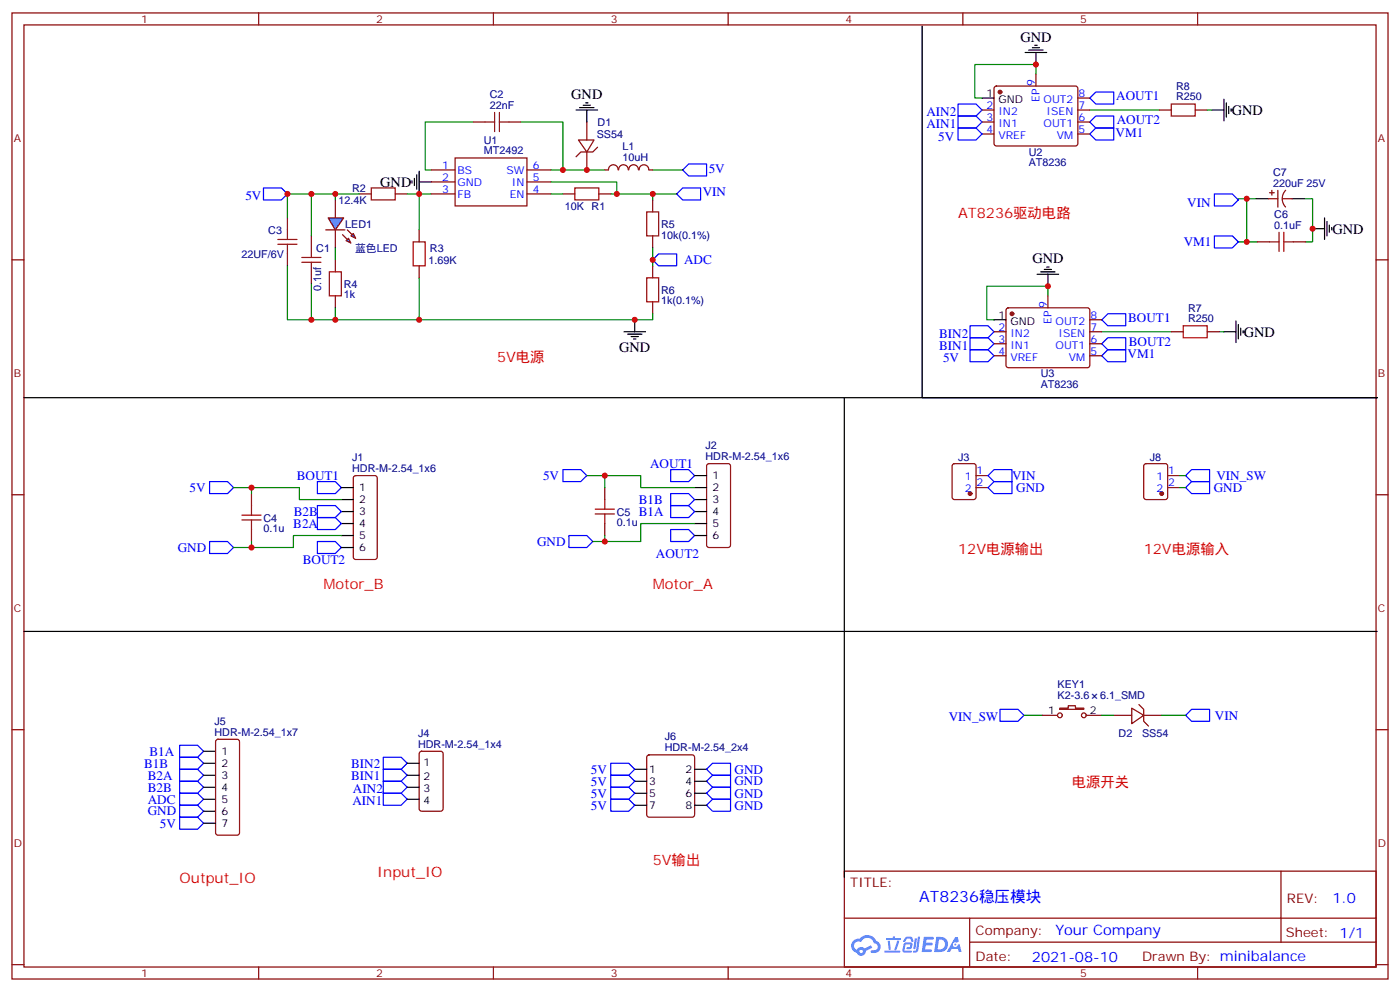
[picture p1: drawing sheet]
<svg xmlns="http://www.w3.org/2000/svg" width="412mm" height="292mm" viewBox="0 0 412 292" stroke-linecap="round" stroke-linejoin="round" font-family="sans-serif">
<g fill="none" stroke="#870000" stroke-width=".35">
<path d="M3.5 3.8h405.4v284.3h-405.4zM7.1 7.3h398.2v277.3h-398.2zM76.2 3.8v3.5M145.3 3.8v3.5M214.5 3.8v3.5M283.6 3.8v3.5M352.8 3.8v3.5M3.5 76.5h3.6M405.3 76.5h3.6M3.5 145.6h3.6M405.3 145.6h3.6M3.5 214.8h3.6"/>
<path d="M405.3 214.8h3.6M248.7 256.4h156.6v28.2h-156.6zM377.3 256.4v20.9M248.7 270.2h156.5M285.6 277.3h119.6M285.6 270.2v14.2M3.5 283.9h3.6M76.2 284.6v3.5M145.3 284.6v3.5M214.5 284.6v3.5M283.6 284.6v3.5M352.8 284.6v3.5"/>
<path d="M405.3 283.9h3.6"/>
</g>
<g fill="#5487ff">
<path d="M272.1 275.7h2.6l.3 .2-.1 .6h-2l-.1 1h1.6l.4 .4-.4 .4h-1.7l-.2 1.1 1.8 .1 .3 .3-.2 .4h-2.9z"/>
<path d="M281.4 275.8h.7l.4 1.3-.7 .3a.74 .74 0 0 0-1.1 .3 .74 .74 0 0 0 .5 1.1 .74 .74 0 0 0 .9-.7l.5-.3 .7 2.4h-.9l-.2-1h-1.9l-.5 1h-.9z"/>
<path d="M269.5 276.2h.6l-.4 2.9a.31 .31 0 0 1-.3 .3 .31 .31 0 0 1-.3-.3z"/>
<path d="M270.4 275.7h.6l-.5 4a.89 .89 0 0 1-.7 .7 .89 .89 0 0 1-.9-.3l1-.5z"/>
<path d="M266.8 275.9l.6-.2 1.2 .1 .5 1.3-.6 .1-.4-.9-1 .1a.95 .95 0 0 1-1 .8l-.1-.2z"/>
<path d="M266.4 277.6l1.8-.2a1.04 1.04 0 0 1 .6 1.1 1.04 1.04 0 0 1-.8 .9h-.7a.29 .29 0 0 1-.3-.4 .29 .29 0 0 1 .3-.2h.7l.2-.8h-1.4l-.4 1.8h1.9a.29 .29 0 0 1 .3 .3 .29 .29 0 0 1-.3 .3h-2l-.4-.3 .2-2.1z"/>
<path d="M260.5 279.8h4.4a.3 .3 0 0 1 .3 .3 .3 .3 0 0 1-.3 .3h-4.3z"/>
<path d="M264.3 276.9h.6l-.5 1.6a1.02 1.02 0 0 1-.7 1.2l-.2-.3z"/>
<path d="M261.5 276.9h.6l.3 2.4-.3 .3-.3-.2z"/>
<path d="M261.1 276.1h1.9l.2-.5h.5l-.1 .5h1.5a.29 .29 0 0 1 .3 .3 .29 .29 0 0 1-.3 .3h-3.9z"/>
<path d="M275.8 275.7l-.6 4.5h1.4a2.27 2.27 0 0 0 2.7-2.3 2.27 2.27 0 0 0-2.7-2.2zM276.6 276.5a1.5 1.5 0 0 1 1.8 1.6 1.5 1.5 0 0 1-1.9 1.3h-.3z"/>
<path d="M251.4 276.9a2.09 2.09 0 0 0 1 3.5 1.37 1.37 0 0 0 1.5 .9 1.37 1.37 0 0 0 1.1-1.4l2-1-.5-.7-1.8 1a1.4 1.4 0 0 0-2.3 .4 1.32 1.32 0 0 1-.6-1.9 1.32 1.32 0 0 1 1.9-.4 2.02 2.02 0 0 1 2-1.3 2.02 2.02 0 0 1 1.8 1.6 1.09 1.09 0 0 1 1.1 1.4 1.09 1.09 0 0 1-1.6 .7 .41 .41 0 0 0-.5 .3 .41 .41 0 0 0 .4 .5 1.89 1.89 0 0 0 2.4-1.2 1.89 1.89 0 0 0-1.2-2.4 2.98 2.98 0 0 0-5-.6l-1 .1zM253.2 280a.52 .52 0 0 1 1 0 .52 .52 0 0 1-1 0z"/>
<circle cx="281.4" cy="278" r=".28"/>
</g>
<g fill="none" stroke="#000" stroke-width=".35">
<path d="M271.6 7.7v109.4h134.1h-398.6M169.7 32.4h6.3M170.7 31.7h4.3M171.8 31h2.1M172.5 30.3h.7M172.9 32.4v3.5M121.4 53.2v.7M122.1 52.5v2.1M122.8 51.4v4.3M123.5 53.6h3.5M123.5 50.4v6.3M183.8 97.6h6.3"/>
<path d="M184.9 98.4h4.2M185.9 99.1h2.1M186.6 99.8h.7M187 94.1v3.5M248.7 117.1v141.1"/>
</g>
<g fill="none" stroke="#870000" stroke-width=".35">
<path d="M139.3 35.9h3.6M149.9 35.9h3.6M172.9 35.9v5.3M105.8 57.1h3.6M116.4 57.1h3.5M127 50h7.1M127 53.6h7.1M127 57.1h7.1M134.1 46.5h21.1v14.1h-21.1zM155.2 50h7.1M155.2 53.6h7.1M155.2 57.1h7.1"/>
<path d="M165.8 57.1h3.5M170.4 41.2h4.6l-2.1 3.5zM172.9 44.7v5.3M176 43.3l-1.4 1.4h-3.5l-1.4 1.4M176.4 57.1h3.5M182.1 50a1.41 1.41 0 0 0-1.4-1.5 1.41 1.41 0 0 0-1.4 1.5h-1.1M182.2 50a1.41 1.41 0 0 1 1.5-1.5 1.41 1.41 0 0 1 1.4 1.5M185.2 50a1.41 1.41 0 0 1 1.4-1.5 1.41 1.41 0 0 1 1.4 1.5M188.3 50a1.41 1.41 0 0 1 1.4-1.5 1.41 1.41 0 0 1 1.4 1.5M191.2 50h1.1M84.7 64.1v3.6M84.7 74.7v3.5"/>
<path d="M123.5 67.7v3.5M123.5 78.2v3.6M306.9 210.5h4.6M312.2 208.4h2.5v-.7h2.1v.7h2.5v.4h-7.1zM320 210.5h4.6"/>
<circle cx="312.2" cy="210.5" r=".71"/>
<circle cx="319.3" cy="210.5" r=".71"/>
</g>
<g fill="none" stroke="#00f" stroke-width=".35">
<path d="M77.6 55.3h5.3l1.8 1.8-1.8 1.7h-5.3zM202.8 48.3h5.3v3.5h-5.3l-1.7-1.8zM165.8 138.2h5.3l1.8 1.8-1.8 1.7h-5.3zM197.6 138.2h5.2l1.8 1.8-1.8 1.7h-5.2zM61.7 159.4h5.3l1.8 1.7-1.8 1.8h-5.3zM61.7 141.7h5.3l1.8 1.8-1.8 1.8h-5.3zM93.5 141.7h5.3l1.7 1.8-1.7 1.8h-5.3zM93.5 159.4h5.3l1.7 1.7-1.7 1.8h-5.3zM167.6 157.6h5.3l1.7 1.8-1.7 1.7h-5.3zM197.6 155.9h5.2l1.8 1.7-1.8 1.8h-5.2zM294.6 208.8h5.3l1.7 1.7-1.7 1.8h-5.3zM349.2 210.5l1.8-1.7h5.3v3.5h-5.3z"/>
<path d="M52.9 237h5.3l1.8 1.8-1.8 1.7h-5.3zM112.9 226.4h5.3l1.7 1.8-1.7 1.7h-5.3zM112.9 222.9h5.3l1.7 1.7-1.7 1.8h-5.3zM112.9 233.5h5.3l1.7 1.7-1.7 1.8h-5.3zM112.9 229.9h5.3l1.7 1.8-1.7 1.8h-5.3zM208.1 237l1.8-1.8h5.3v3.6h-5.3zM208.1 229.9l1.8-1.7h5.3v3.5h-5.3z"/>
</g>
<path d="M139.3 35.9h-14.1v14.1h1.8M153.5 35.9h12.3v14.1h-3.5M105.8 57.1h-21.1v7M119.9 57.1h7.1M162.3 53.6h19.4v3.5h-1.8M162.3 57.1h3.5M165.8 50h12.4M192.3 50h8.8M301.6 210.5h5.3" fill="none" stroke="#008700" stroke-width=".35"/>
<path d="M142.9 35.9h2.8M145.7 33.1v5.6M147.1 33.1v5.6M147.1 35.9h2.8M109.4 55.3h7v3.5h-7zM169.3 55.3h7.1v3.5h-7.1zM81.8 70.5h5.7M81.8 71.9h5.7M84.7 67.7v2.8M84.7 71.9v2.8M121.7 71.2h3.5v7h-3.5z" fill="none" stroke="#a10000" stroke-width=".35"/>
<path d="M96.7 64.1h4.5l-2.4 3.6z" fill="#09f" stroke="#870000" stroke-width=".35"/>
<path d="M96 67.7h5.6z" fill="#f00" stroke="#870000" stroke-width=".35"/>
<g fill="#870000" stroke="#870000" stroke-width=".35">
<path d="M102.3 67.7l1.4 1.4z"/>
<path d="M100.9 69.1l1.4 1.4z"/>
</g>
<g fill="#09f" stroke="#870000" stroke-width=".35">
<path d="M104.1 68.7l.7 1.4-1.4-.7z"/>
<path d="M102 70.8l.7-.7 .7 1.4z"/>
</g>
<g fill="none" stroke="#870000" stroke-width=".35">
<path d="M289.3 32.4h3.5M289.3 35.9h3.5M289.3 39.4h3.5M293 25.5l.5-.2h23.3l.5 .2 .2 .5-.1 16.5-.6 .5-23.6-.1-.4-.6v-16.3zM305.2 21.8v3.5M317.5 32.4h3.5M317.5 35.9h3.5M317.5 39.4h3.5M317.5 28.9h3.5M341.5 32.4h3.5M352.1 32.4h3.5M98.8 58.8v5.3"/>
<path d="M192.3 58.8v3.6M373.6 58.5h2.8M373.9 56.7h1.5M374.6 56v1.4M376.4 56v5M377.8 58.5h2.8M378.7 56a3.5 3.5 0 0 0 0 4.9M91.7 69.4v3.6M98.8 67.7v5.3M98.8 76.5v3.5M192.3 69.4v3.6M192.3 78.2v3.6"/>
<path d="M370.4 71.2h3.5M381 71.2h3.5M91.7 80v3.5M98.8 87.1v3.5M192.3 88.8v3.6M292.8 97.6h3.5M296.6 90.8l.4-.2h23.3l.5 .2 .2 .5v16.5l-.7 .4h-23.5l-.5-.7v-16.2zM308.7 87.1v3.5M321 97.6h3.6M321 94.1h3.6M345 97.6h3.5M355.6 97.6h3.5"/>
<path d="M292.8 101.2h3.5M292.8 104.7h3.5M321 101.2h3.6M321 104.7h3.6M208.4 136.7l.4-.2h5.7l.6 .4 .1 23.5-.5 .7h-5.9l-.6-.4-.1-23.5zM280.7 136.7l.5-.2h5.6l.7 .4v9.4l-.4 .7h-5.9l-.7-.4v-9.4zM287.5 140h3.5M337.1 136.7l.5-.2h5.7l.6 .4 .1 9.4-.5 .7h-5.9l-.6-.4-.1-9.4zM344 140h3.5M74.1 145.3v3.5M74.1 155.9v3.5M104.3 140.2l.5-.2h5.6l.7 .4v23.6l-.4 .6-5.9 .1-.7-.5v-23.5z"/>
<path d="M178.2 143.5v3.5M178.2 154.1v3.5M287.5 143.5h3.5M344 143.5h3.5M63.7 217.8l.5-.2h5.6l.7 .4 .1 27.1-.3 .5-.5 .2h-5.6l-.5-.2-.2-.5v-26.8zM328.1 210.5h5.3M333.4 208.4l3.5 2.1-3.5 2.5zM335.5 207.4l1.4 1.4v3.5l1.4 1.4M336.9 210.5h5.3M123.7 221.3l.5-.2h5.6l.7 .5v16.5l-.4 .6-5.9 .1-.7-.5v-16.5zM190.7 222.4l.5-.2h12.7l.5 .2 .2 .5v16.9l-.2 .5-.5 .2h-12.7l-.5-.2-.2-.5v-16.9z"/>
</g>
<g fill="none" stroke="#a10000" stroke-width=".35">
<path d="M345 30.6h7.1v3.5h-7.1zM88.9 75.8h5.6M88.9 77.2h5.6M91.7 73v2.8M91.7 77.2v2.8M190.5 62.4h3.5v7h-3.5zM373.9 71.2h2.9M376.8 68.4v5.6M378.2 71.2h2.8M378.2 68.4v5.6M97 80h3.5v7.1h-3.5zM190.5 81.8h3.5v7h-3.5z"/>
<path d="M348.5 95.9h7.1v3.5h-7.1zM71.3 153h5.6M71.3 151.6h5.6M74.1 148.8v2.8M74.1 153v2.9M175.3 151.3h5.7M175.3 149.9h5.7M178.2 147v2.9M178.2 151.3v2.8"/>
</g>
<g fill="none" stroke="#008700" stroke-width=".35">
<path d="M305.2 21.8v-2.8h-18v9.9h2.1M321 32.4h20.5M355.6 32.4h1.4M91.7 57.1v12.3M98.8 57.1v1.7M123.5 57.1v10.6M181.7 57.1h17.6M192.3 57.1v1.7M367.2 58.5v12.7M370.1 58.5h-5.3v.3M384.2 58.5h2.4v12.7h-2.1M84.7 78.2v15.9h107.6v-1.7"/>
<path d="M98.8 73v3.5M192.3 73v5.2M364.8 71.2h5.6M91.7 83.5v10.6M98.8 90.6v3.5M123.5 81.8v12.3M308.7 87.1v-2.9h-18v9.9h2.1M324.6 97.6h20.4M359.1 97.6h1.4M172.9 140h15.8v3.5h15.9M178.2 140v3.5M347.5 140h1.7"/>
<path d="M68.8 143.5h19.4v3.5h12.3M74.1 143.5v1.8M74.1 159.4v1.7M100.5 157.6h-14.1v3.5h-17.6M178.2 157.6v1.8M204.6 154.1h-15.9v5.3h-14.1M347.5 143.5h1.7M324.6 210.5h3.5M342.2 210.5h7"/>
</g>
<g fill="#870000" stroke="#870000" stroke-width=".35">
<circle cx="285.7" cy="145.3" r=".53"/>
<circle cx="342.2" cy="145.3" r=".53"/>
<circle cx="294.6" cy="27.1" r=".53"/>
<circle cx="298.1" cy="92.4" r=".53"/>
</g>
<g fill="none" stroke="#00f" stroke-width=".35">
<path d="M282.2 34.1h5.3l1.8 1.8-1.8 1.8h-5.3zM282.2 30.6h5.3l1.8 1.8-1.8 1.7h-5.3zM282.2 37.7h5.3l1.8 1.7-1.8 1.8h-5.3zM321 39.4l1.8-1.7h5.3v3.5h-5.3zM322.8 27.1h5.3v3.5h-5.3l-1.8-1.7zM322.8 34.1h5.3v3.6h-5.3l-1.8-1.8zM199.3 57.1l1.8-1.8h5.3v3.5h-5.3zM357.7 57.1h5.3l1.8 1.7-1.8 1.8h-5.3zM192.3 76.5l1.7-1.8h5.3v3.5h-5.3zM357.7 69.4h5.3l1.8 1.8-1.8 1.8h-5.3zM285.8 99.4h5.2l1.8 1.8-1.8 1.7h-5.2zM285.8 95.9h5.2l1.8 1.7-1.8 1.8h-5.2z"/>
<path d="M326.3 92.4h5.3v3.5h-5.3l-1.7-1.8zM326.3 99.4h5.3v3.5h-5.3l-1.7-1.7zM285.8 102.9h5.2l1.8 1.8-1.8 1.8h-5.2zM324.6 104.7l1.7-1.8h5.3v3.6h-5.3zM291 140l1.8-1.8h5.3v3.5h-5.3zM349.2 140l1.8-1.8h5.3v3.5h-5.3zM93.5 148.8h5.3l1.7 1.8-1.7 1.7h-5.3zM93.5 152.3h5.3l1.7 1.8-1.7 1.8h-5.3zM197.6 145.3h5.2l1.8 1.7-1.8 1.8h-5.2zM197.6 148.8h5.2l1.8 1.8-1.8 1.7h-5.2zM291 143.5l1.8-1.8h5.3v3.6h-5.3zM349.2 143.5l1.8-1.8h5.3v3.6h-5.3z"/>
<path d="M52.9 219.4h5.3l1.8 1.7-1.8 1.8h-5.3zM52.9 226.4h5.3l1.8 1.8-1.8 1.7h-5.3zM52.9 229.9h5.3l1.8 1.8-1.8 1.8h-5.3zM52.9 222.9h5.3l1.8 1.7-1.8 1.8h-5.3zM52.9 233.5h5.3l1.8 1.7-1.8 1.8h-5.3zM179.9 224.6h5.3l1.8 1.8-1.8 1.8h-5.3zM179.9 228.2h5.3l1.8 1.7-1.8 1.8h-5.3zM179.9 231.7h5.3l1.8 1.8-1.8 1.7h-5.3zM179.9 235.2h5.3l1.8 1.8-1.8 1.8h-5.3zM208.1 226.4l1.8-1.8h5.3v3.6h-5.3zM208.1 233.5l1.8-1.8h5.3v3.5h-5.3zM52.9 240.5h5.3l1.8 1.8-1.8 1.8h-5.3z"/>
</g>
<g fill="none" stroke="#000" stroke-width=".35">
<path d="M302 15.5h6.3M303 14.7h4.3M304.1 14h2.1M304.8 13.3h.7M305.2 15.5v3.5M289.3 28.9h3.5M357 32.4h3.5M360.5 29.2v6.4M361.2 30.3v4.2M361.9 31.3v2.1M362.7 32v.7M370.1 58.5h3.5"/>
<path d="M380.6 58.5h3.6M307.6 79.3h2.1M308.3 78.6h.7M386.6 67.3h3.6M390.2 64.1v6.4M390.9 65.2v4.2M391.6 66.3v2.1M392.3 67v.7M292.8 94.1h3.5M305.5 80.7h6.4M306.6 80h4.2M308.7 80.7v3.5"/>
<path d="M360.5 97.6h3.6M364.1 94.5v6.3M364.8 95.5v4.3M365.5 96.6v2.1M366.2 97.3v.7M204.6 140h3.5M100.5 143.5h3.6M100.5 147h3.6M100.5 150.6h3.6M100.5 154.1h3.6M100.5 157.6h3.6M204.6 143.5h3.5"/>
<path d="M204.6 147h3.5M204.6 150.6h3.5M204.6 154.1h3.5M204.6 157.6h3.5M100.5 161.1h3.6M7.1 185.8h398.6M60 238.8h3.5M60 235.2h3.5M60 231.7h3.5M60 228.2h3.5M60 224.6h3.5M60 221.1h3.5"/>
<path d="M119.9 235.2h3.6M119.9 231.7h3.6M119.9 228.2h3.6M119.9 224.6h3.6M187 226.4h3.5M187 229.9h3.5M187 233.5h3.5M187 237h3.5M204.6 226.4h3.5M204.6 229.9h3.5M204.6 233.5h3.5M204.6 237h3.5"/>
<path d="M60 242.3h3.5"/>
</g>
<g fill="#c00">
<circle cx="165.8" cy="50" r=".88"/>
<circle cx="172.9" cy="50" r=".88"/>
<circle cx="84.7" cy="57.1" r=".88"/>
<circle cx="98.8" cy="57.1" r=".88"/>
<circle cx="123.5" cy="57.1" r=".88"/>
<circle cx="74.1" cy="143.5" r=".88"/>
<circle cx="74.1" cy="161.1" r=".88"/>
<circle cx="178.2" cy="140" r=".88"/>
<circle cx="178.2" cy="159.4" r=".88"/>
<circle cx="123.5" cy="94.1" r=".88"/>
<circle cx="98.8" cy="94.1" r=".88"/>
<circle cx="187" cy="94.1" r=".88"/>
<circle cx="91.7" cy="94.1" r=".88"/>
<circle cx="91.7" cy="57.1" r=".88"/>
<circle cx="192.3" cy="76.5" r=".88"/>
<circle cx="181.7" cy="57.1" r=".88"/>
<circle cx="192.3" cy="57.1" r=".88"/>
<circle cx="305.2" cy="19" r=".88"/>
<circle cx="308.7" cy="84.2" r=".88"/>
<circle cx="367.2" cy="58.5" r=".88"/>
<circle cx="367.2" cy="71.2" r=".88"/>
<circle cx="386.6" cy="67.3" r=".88"/>
</g>
<text font-size="4.6" fill="#00f" x="270.8" y="265.4">AT8236稳压模块</text>
<g font-size="4.2">
<text x="300.6" y="12.2">GND</text>
<text x="168.3" y="29.2">GND</text>
<text x="362.8" y="33.8">GND</text>
<text x="112" y="55">GND</text>
<text x="392.5" y="68.7">GND</text>
<text x="304.1" y="77.5">GND</text>
<text x="366.4" y="99.1">GND</text>
<text x="182.4" y="103.7">GND</text>
</g>
<g font-size="4.2" fill="#f00">
<text x="282.2" y="64.1">AT8236驱动电路</text>
<text x="146.4" y="106.5">5V电源</text>
<text x="282.2" y="162.9">12V电源输出</text>
<text x="336.9" y="162.9">12V电源输入</text>
<text x="95.2" y="173.5">Motor_B</text>
<text x="192.3" y="173.5">Motor_A</text>
<text x="315.7" y="231.7">电源开关</text>
<text x="192.3" y="254.6">5V输出</text>
<text x="52.9" y="259.9">Output_IO</text>
<text x="111.1" y="258.2">Input_IO</text>
</g>
<g font-size="4.2" fill="#00f">
<text x="392.5" y="265.7">1.0</text>
<text x="310.9" y="275.2">Your Company</text>
<text x="304" y="283">2021-08-10</text>
</g>
<g font-size="3.9" fill="#00f">
<text x="328.8" y="29.6">AOUT1</text>
<text x="272.9" y="34.1">AIN2</text>
<text x="272.9" y="37.7">AIN1</text>
<text x="276.3" y="41.4">5V</text>
<text x="328.6" y="40.2">VM1</text>
<text x="329" y="36.6">AOUT2</text>
<text x="208.8" y="50.8">5V</text>
<text x="72.3" y="58.8">5V</text>
<text x="207" y="57.8">VIN</text>
<text x="349.8" y="60.8">VIN</text>
<text x="201.5" y="77.8">ADC</text>
<text x="348.7" y="72.4">VM1</text>
<text x="332.3" y="94.8">BOUT1</text>
<text x="276.6" y="99.4">BIN2</text>
<text x="332.5" y="101.9">BOUT2</text>
<text x="276.6" y="102.9">BIN1</text>
<text x="277.8" y="106.7">5V</text>
<text x="332.1" y="105.5">VM1</text>
<text x="191.5" y="137.7">AOUT1</text>
<text x="87.4" y="141.2">BOUT1</text>
<text x="160" y="141.3">5V</text>
<text x="298.1" y="141.2">VIN</text>
<text x="358.3" y="141.3">VIN_SW</text>
<text x="55.8" y="144.7">5V</text>
<text x="188.2" y="148.3">B1B</text>
<text x="299.3" y="144.7">GND</text>
<text x="357.5" y="144.7">GND</text>
<text x="86.4" y="155.3">B2A</text>
<text x="86.5" y="151.8">B2B</text>
<text x="188.2" y="151.8">B1A</text>
<text x="158.2" y="160.7">GND</text>
<text x="52.4" y="162.4">GND</text>
<text x="89.2" y="165.9">BOUT2</text>
<text x="193.2" y="164.2">AOUT2</text>
<text x="279.4" y="212.3">VIN_SW</text>
<text x="357.9" y="211.8">VIN</text>
<text x="42.4" y="225.9">B1B</text>
<text x="44" y="222.4">B1A</text>
<text x="103.4" y="225.9">BIN2</text>
<text x="174.1" y="227.7">5V</text>
<text x="216.4" y="227.7">GND</text>
<text x="43.5" y="229.4">B2A</text>
<text x="43.5" y="233">B2B</text>
<text x="103.4" y="229.5">BIN1</text>
<text x="104" y="233.3">AIN2</text>
<text x="174.1" y="231.2">5V</text>
<text x="216.4" y="231.2">GND</text>
<text x="43.5" y="236.5">ADC</text>
<text x="103.8" y="236.9">AIN1</text>
<text x="174.1" y="234.8">5V</text>
<text x="174.1" y="238.3">5V</text>
<text x="216.4" y="238.3">GND</text>
<text x="216.4" y="234.8">GND</text>
<text x="43.5" y="240">GND</text>
<text x="47.1" y="243.6">5V</text>
</g>
<g font-size="3.9" fill="#800">
<text x="250.5" y="261">TITLE:</text>
<text x="379.1" y="265.7">REV:</text>
<text x="287.4" y="275.2">Company:</text>
<text x="378.7" y="275.8">Sheet: 1/1</text>
<text x="287.4" y="282.9">Date:</text>
<text x="336.4" y="282.9">Drawn By: minibalance</text>
</g>
<g font-size="3.2" fill="#800">
<text x="41.6" y="6.8">1</text>
<text x="110.8" y="6.8">2</text>
<text x="179.9" y="6.8">3</text>
<text x="249.1" y="6.8">4</text>
<text x="318.2" y="6.8">5</text>
<text x="4.1" y="41.9">A</text>
<text x="405.9" y="41.9">A</text>
<text x="4.1" y="111.1">B</text>
<text x="405.9" y="111.1">B</text>
<text x="4.1" y="180.2">C</text>
<text x="405.9" y="180.2">C</text>
<text x="4.1" y="249.3">D</text>
<text x="405.9" y="249.3">D</text>
<text x="41.6" y="287.6">1</text>
<text x="110.8" y="287.6">2</text>
<text x="179.9" y="287.6">3</text>
<text x="249.1" y="287.6">4</text>
<text x="318.2" y="287.6">5</text>
</g>
<g font-size="3.2" fill="#000080">
<text x="144.3" y="28.8">C2</text>
<text x="346.4" y="29.6">R250</text>
<text x="346.4" y="26.4">R8</text>
<text x="144.3" y="32">22nF</text>
<text x="175.8" y="40.6">SS54</text>
<text x="176.1" y="37.1">D1</text>
<text x="142.5" y="45.3">MT2492</text>
<text x="142.5" y="42.4">U1</text>
<text x="183.4" y="47.4">10uH</text>
<text x="183.4" y="44.3">L1</text>
<text x="303.1" y="45.8">U2</text>
<text x="303" y="49">AT8236</text>
<text x="375" y="51.8">C7</text>
<text x="99.8" y="60">12.4K</text>
<text x="103.7" y="56.4">R2</text>
<text x="375" y="55">220uF 25V</text>
<text x="166.4" y="61.7">10K</text>
<text x="174.3" y="61.7">R1</text>
<text x="375.4" y="64.2">C6</text>
<text x="79" y="68.8">C3</text>
<text x="101.7" y="67">LED1</text>
<text x="194.7" y="70.2">10k(0.1%)</text>
<text x="194.7" y="67.1">R5</text>
<text x="375.4" y="67.3">0.1uF</text>
<text x="71.1" y="75.9">22UF/6V</text>
<text x="93.2" y="74.1">C1</text>
<text x="104.6" y="74.1">蓝色LED</text>
<text x="126.2" y="77.6">1.69K</text>
<text x="126.7" y="74.1">R3</text>
<text x="94.6" y="85.5" transform="rotate(-90 94.6 85.5)">0.1uf</text>
<text x="101.2" y="87.8">1k</text>
<text x="101.3" y="84.7">R4</text>
<text x="194.7" y="89.6">1k(0.1%)</text>
<text x="194.7" y="86.5">R6</text>
<text x="350" y="94.8">R250</text>
<text x="350" y="91.7">R7</text>
<text x="306.6" y="111.1">U3</text>
<text x="306.6" y="114.2">AT8236</text>
<text x="103.7" y="135.7">J1</text>
<text x="207.8" y="135.4">HDR-M-2.54_1x6</text>
<text x="207.8" y="132.2">J2</text>
<text x="282.3" y="135.8">J3</text>
<text x="338.7" y="135.8">J8</text>
<text x="103.7" y="138.9">HDR-M-2.54_1x6</text>
<text x="77.6" y="153.5">C4</text>
<text x="181.7" y="154.9">0.1u</text>
<text x="181.7" y="151.7">C5</text>
<text x="77.6" y="156.6">0.1u</text>
<text x="311.5" y="202.6">KEY1</text>
<text x="311.5" y="205.8">K2-3.6</text>
<text x="324.1" y="205.8">6.1_SMD</text>
<text x="63.2" y="213.4">J5</text>
<text x="63.2" y="216.5">HDR-M-2.54_1x7</text>
<text x="123.1" y="220.1">HDR-M-2.54_1x4</text>
<text x="123.1" y="216.9">J4</text>
<text x="195.8" y="221.1">HDR-M-2.54_2x4</text>
<text x="195.8" y="217.9">J6</text>
<text x="329.5" y="217">D2</text>
<text x="336.4" y="217">SS54</text>
</g>
<g font-size="3.2">
<text x="290.6" y="28.5">1</text>
<text x="294.1" y="30.3">GND</text>
<text x="294.1" y="93.8">1</text>
<text x="297.6" y="95.5">GND</text>
<text x="209.9" y="141">1</text>
<text x="105.8" y="144.6">1</text>
<text x="105.8" y="148.1">2</text>
<text x="209.9" y="144.6">2</text>
<text x="209.9" y="148.1">3</text>
<text x="105.8" y="151.6">3</text>
<text x="105.8" y="155.2">4</text>
<text x="209.9" y="151.6">4</text>
<text x="209.9" y="155.2">5</text>
<text x="105.8" y="158.7">5</text>
<text x="209.9" y="158.7">6</text>
<text x="105.8" y="162.2">6</text>
<text x="308.8" y="210.2">1</text>
<text x="321" y="210.2">2</text>
<text x="65.3" y="225.7">2</text>
<text x="65.3" y="222.2">1</text>
<text x="124.8" y="225.4">1</text>
<text x="191.2" y="227.5">1</text>
<text x="201.9" y="227.5">2</text>
<text x="65.3" y="232.8">4</text>
<text x="65.3" y="229.2">3</text>
<text x="124.8" y="229.6">2</text>
<text x="124.8" y="233.1">3</text>
<text x="191.2" y="231">3</text>
<text x="201.9" y="231">4</text>
<text x="65.3" y="239.8">6</text>
<text x="65.3" y="236.3">5</text>
<text x="124.8" y="236.6">4</text>
<text x="191.2" y="234.5">5</text>
<text x="191.2" y="238.1">7</text>
<text x="201.9" y="234.5">6</text>
<text x="201.9" y="238.1">8</text>
<text x="65.3" y="243.3">7</text>
</g>
<g font-size="3.2" fill="#00f">
<text x="304.8" y="25.3" transform="rotate(-90 304.8 25.3)">9</text>
<text x="306.2" y="30" transform="rotate(-90 306.2 30)">EP</text>
<text x="317.7" y="28.5">8</text>
<text x="290.6" y="32">2</text>
<text x="290.6" y="35.6">3</text>
<text x="294.1" y="33.8">IN2</text>
<text x="307.4" y="30.3">OUT2</text>
<text x="308.3" y="33.8">ISEN</text>
<text x="317.7" y="35.6">6</text>
<text x="317.7" y="32">7</text>
<text x="290.6" y="39.1">4</text>
<text x="294.1" y="37.3">IN1</text>
<text x="294.1" y="40.9">VREF</text>
<text x="307.4" y="37.3">OUT1</text>
<text x="311.4" y="40.9">VM</text>
<text x="317.7" y="39.1">5</text>
<text x="130.3" y="49.7">1</text>
<text x="130.3" y="53.2">2</text>
<text x="134.8" y="51.1">BS</text>
<text x="149.2" y="51.1">SW</text>
<text x="157" y="53.2">5</text>
<text x="157" y="49.7">6</text>
<text x="130.3" y="56.7">3</text>
<text x="134.8" y="54.6">GND</text>
<text x="134.8" y="58.1">FB</text>
<text x="150.1" y="58.1">EN</text>
<text x="150.8" y="54.6">IN</text>
<text x="157" y="56.7">4</text>
<text x="308.3" y="90.6" transform="rotate(-90 308.3 90.6)">9</text>
<text x="309.7" y="95.2" transform="rotate(-90 309.7 95.2)">EP</text>
<text x="310.9" y="95.5">OUT2</text>
<text x="321.2" y="93.8">8</text>
<text x="294.1" y="97.3">2</text>
<text x="294.1" y="100.8">3</text>
<text x="297.6" y="99.1">IN2</text>
<text x="311.8" y="99.1">ISEN</text>
<text x="321.2" y="100.8">6</text>
<text x="321.2" y="97.3">7</text>
<text x="294.1" y="104.4">4</text>
<text x="297.6" y="102.6">IN1</text>
<text x="297.6" y="106.1">VREF</text>
<text x="310.9" y="102.6">OUT1</text>
<text x="314.9" y="106.1">VM</text>
<text x="321.2" y="104.4">5</text>
<text x="284.2" y="141.4">1</text>
<text x="287.7" y="143.2">2</text>
<text x="287.7" y="139.6">1</text>
<text x="340.6" y="141.4">1</text>
<text x="344.1" y="143.2">2</text>
<text x="344.1" y="139.6">1</text>
<text x="284.2" y="144.9">2</text>
<text x="340.6" y="144.9">2</text>
</g>
</svg>
